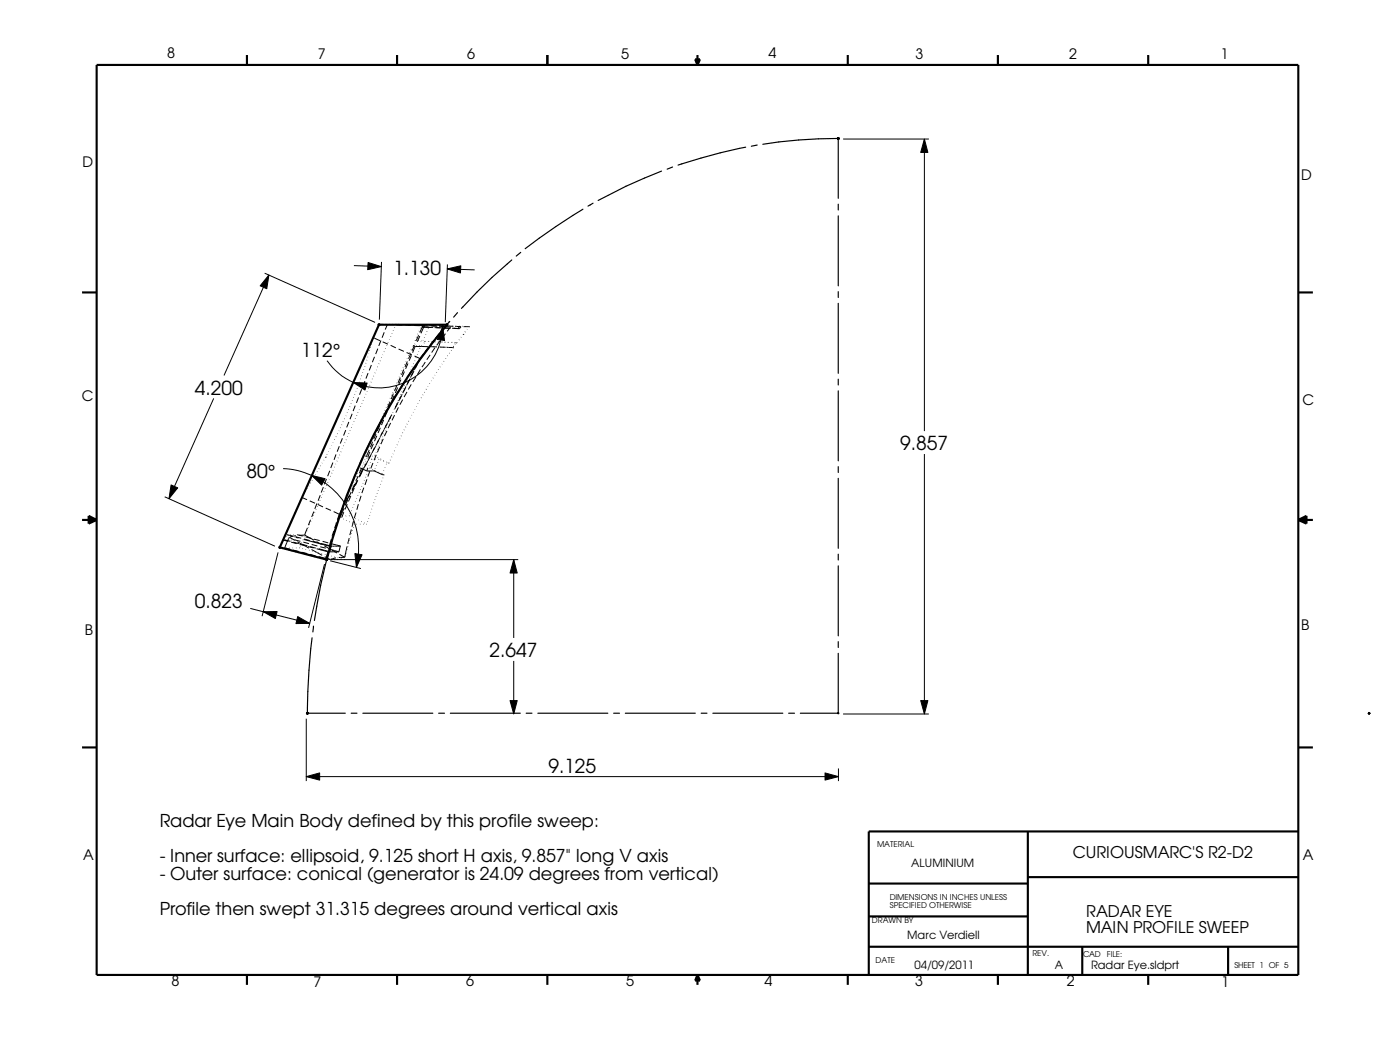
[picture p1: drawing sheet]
<svg xmlns="http://www.w3.org/2000/svg" width="305mm" height="229mm" viewBox="0 0 305 229" stroke-linecap="round" stroke-linejoin="round" font-family="sans-serif">
<g fill="none" stroke="#000" stroke-width=".25">
<path d="M144 37.3a110.2 110.2 0 0 0-13.8 6.3M146.4 36.4l-1.2 .4M162.3 32a117.9 117.9 0 0 0-14.7 3.9M164.8 31.6l-1.2 .2M166.1 31.4a103.3 103.3 0 0 1 16.4-1.3v13.1M111.4 56.6a110.7 110.7 0 0 0-10.9 10.5M113.4 54.9l-1 .9M126.9 45.6a137.3 137.3 0 0 0-12.6 8.5M129.1 44.2l-1.1 .7M182.5 44.4v1.3M182.5 47v15.2M97.9 70l-.2 .1a161.4 161.4 0 0 0-9 12"/>
<path d="M99.6 68.1l-.8 .9M182.5 63.5v1.3M182.5 66v15.3M78.8 99.9l-.5 1.1M86.7 85.3a153.1 153.1 0 0 0-7.3 13.4M88 83.2l-.7 1M182.5 82.5v1.3M182.5 85.1v15.2M72.2 117.7l-.3 1.2M77.8 102.2a155.5 155.5 0 0 0-5.2 14.3M182.5 101.6v1.3M182.5 104.1v15.3"/>
<path d="M67.9 138.9a138.8 138.8 0 0 0-1 16.4h8.3M68.2 136.3l-.1 1.3M71.5 120.1a129.4 129.4 0 0 0-3 15M182.5 120.6v1.3M182.5 123.2v15.2M182.5 139.7v1.3M76.5 155.3h1.2M79 155.3h15.2M95.5 155.3h1.3M98 155.3h15.3M114.6 155.3h1.2M117.1 155.3h15.2"/>
<path d="M133.6 155.3h1.3M136.1 155.3h15.3M152.7 155.3h1.2M155.2 155.3h15.2M171.7 155.3h1.3M182.5 142.2v13.1h-8.3"/>
</g>
<g fill="none" stroke="#000" stroke-width=".47">
<path d="M21 14.1h261.7v198.2h-261.7zM53.8 12v2.1M86.4 12v2.1M119.2 12v2.1M151.3 12.9h1.1l-.6 1.2zM151.6 12.9l.2 1.2M151.8 12v2.1M152.1 12.9l-.3 1.2M184.6 12v2.1M217.3 12v2.1M250 12v2.1M182.4 30.1h.3"/>
<path d="M182.4 30l.3 .3M182.5 30.1v.1zM182.5 30.1h.1M182.5 30v.3M182.6 30l-.3 .3M17.9 63.7h3.1M82.5 70.7h.1M82.5 70.7h14.8M82.5 70.7l-21.6 48.5M97.3 70.7h.1zM97.3 70.7a128.3 128.3 0 0 0-26.2 51.1M97.3 70.7h.1"/>
<path d="M282.7 63.7h3.1M17.9 113.2h3.1M19.3 112.3l1.7 .9-1.7 .8zM19.3 112.7l1.7 .5M19.3 112.9l1.7 .3M21 113.2l-1.7 .3M60.9 119.1l.1 .1zM60.9 119.2h.1M60.9 119.2l10.2 2.6M282.7 113.2h3.1M282.7 113.2l1.7 .3M282.7 113.2l1.7-.9v1.7z"/>
<path d="M284.4 112.9l-1.7 .3M284.4 112.7l-1.7 .5M71.1 121.8l.1 .1zM71.1 121.8h.1M66.8 155.3h.3M66.8 155.2l.3 .2M66.9 155.2l.1 .1zM66.9 155.3h.1M66.9 155.2v.2M67.1 155.2l-.3 .2M182.4 155.3h.3M182.5 155.2v.2"/>
<path d="M297.9 155.3h.3M297.9 155.2l.3 .2M298.1 155.2v.2M298.2 155.2l-.3 .2M17.9 162.7h3.1M282.7 162.7h3.1M189.1 199.5h34.7M189.1 192.4h34.7M223.8 181v31.3M223.8 191h58.9M282.7 181h-93.6v31.3M53.8 212.3v2.1"/>
<path d="M86.4 212.3v2.1M119.2 212.3v2.1M151.8 212.3v2.1M151.8 212.3l.6 1.2h-1.1zM151.8 212.3l-.2 1.2M151.8 212.3l.3 1.2M184.6 212.3v2.1M189.1 206.1h93.6M217.3 212.3v2.1M235.6 206.1v6.2M250 212.3v2.1M267.4 206.1v6.2"/>
</g>
<g fill="none" stroke="#000" stroke-width=".22">
<path d="M183.6 30.3h18.6M201.3 30.3l.7 2.9h-1.6zM201.3 30.3v63.6M57.6 59.5l24.1 10.7M58.5 59.9l-.4 3-1.5-.7zM58.5 59.9l-9.7 21.8M77 57.8l6 .2M80.1 57.1l2.9 .9-2.9 .7zM83.1 57l-.5 12.6M97.4 58.5l2.9-.6-.1 1.5zM97.4 58.5l5.9 .3M97.4 57.6l-.5 12.5"/>
<path d="M79.5 79.8h-.1M79.7 79l-.1 .1M79.9 78.4h-.1M80.1 77.7v.1M80.3 77h.1M80.5 76.3l-.1 .1M80.7 75.6l-.1 .1M80.9 79.5l-.5 1.1M80.9 74.9v.1M81 74.2v.1M81.2 73.6l1.5 .6M81.4 73.2l-.1 .1"/>
<path d="M81.5 77.7l-.4 1.2M81.7 72.6h-.1M82 71.9l-.1 .1M82.2 79.8v.1M82.3 75.9l-.5 1.2M82.3 71.2l-.1 .1M82.5 79.2h.1M82.6 70.6l1.2 .1M82.6 70.6l-.1 .1M82.6 70.6h.1M82.8 78.5v.1M82.9 74.1l-.4 1.2"/>
<path d="M83.1 77.9h.1M83.3 70.6h.1M83.3 74.4l1.2 .5M83.4 77.2l-.1 .1M83.7 72.3l-.5 1.2M83.7 76.5l-.1 .1M83.9 75.9h.1M84 70.6h.1M84.2 75.2v.1M84.4 70.6l-.5 1.2M84.4 70.7h1.3M84.5 74.5v.1"/>
<path d="M84.7 70.6h.1M84.8 73.9v.1M85 75.2l1.2 .5M85.1 73.2l-.1 .1M85.3 72.6h.1M85.4 70.6h.1M85.6 71.9v.1M85.9 71.2v.1M86.1 70.6l.1 .1M86.3 70.7l1.3 .1M86.3 70.7h1.9M86.7 70.6h.1"/>
<path d="M86.8 76l1.1 .5M87.4 70.7h.1M88.1 79.4v.1M88.1 70.7h.1M88.2 70.8l3.2 .1M88.4 78.7l-.1 .1M88.5 76.8l1.2 .5M88.6 78.1h.1M88.7 78.7l-.5 1.2M88.8 79.1l-.5 1.2M88.9 70.7h.1M88.9 77.4v.1"/>
<path d="M89.2 76.8h.1M89.5 77l-.6 1.1M89.5 76.1v.1M89.6 77.4l-.5 1.1M89.6 70.7h.1M89.7 79.8v.1M89.8 75.4v.1M90 75.2l.4 .2M90 79.2h.1M90.2 75.2l-.5 1.2M90.3 77.5l1.1 .6M90.3 78.5v.1"/>
<path d="M90.3 70.7h.1M90.3 74.8v.1M90.4 74l.1 .1M90.4 75.4h1.8M90.4 75.4l-.6 1.4M90.6 77.9h.1M90.6 75.2h.1M90.6 74.2v.1M90.7 73.4h-.1M90.7 70.8l2.6 .2M90.8 79.4l-.6 1.1M90.8 74.3h.1"/>
<path d="M90.9 77.2l-.1 .1M90.9 74.3h.1M91 79l-.6 1.1M91 72.7l-.1 .1M91 70.8h.1M91.1 74.1h.1M91.1 73l-.5 1.2M91.1 76.5v.1M91.3 72.1h-.1M91.4 75.2h.1M91.4 78.2l-.3 .6M91.4 78.2l-.2 .2"/>
<path d="M91.4 73.2l-.5 1.1M91.4 78.1v.1M91.4 75.9h.1M91.5 71.4v.1M91.6 74.3h.1M91.7 70.8h.8M91.8 70.8h.1M91.8 75.2l-.1 .1M91.8 74.1h.1M91.9 71.2l-.5 1.2M91.9 71.2h.3M91.9 71.2l2.4 .1"/>
<path d="M92 75.4l1.2 .1M92.1 75.3l-.1 .1M92.1 70.8l-.2 .4M92.2 74.1h.1M92.2 77l-.8 1.1M92.2 71.2h.8M92.3 74.3h.1M92.4 74.6l-.1 .1M92.4 70.8l-.7 1.8M92.4 73.4v.1M92.5 74.3h.1M92.6 78.8l-.7 1.1"/>
<path d="M92.7 74.3h.1M92.7 72.8v.1M92.8 70.8h.1M92.9 75.4h.1M93 72.1l-.1 .1M93.2 74.3h.1M93.3 71.5h-.1M93.3 75.6l-.8 1M93.3 74.3h.1M93.5 70.8h.1M93.6 70.8l-.1 .1M93.6 70.8h.1"/>
<path d="M93.6 75.5h.1M93.6 77.3l-.7 1M93.7 70.9h1.2M93.9 75.5h1.1M93.9 74.4h.1M93.9 71h1.3M94.1 74.4h.1M94.2 70.8h.1M94.3 75.5h.1M94.5 74.1l-.8 1M94.6 71.3l1.6 .1M94.6 74.4h.1"/>
<path d="M94.7 75.7l-.7 1.1M94.8 74.4h.1M94.9 70.9h.1M95.3 74.4l.1 .1M95.5 74.4l.1 .1M95.5 70.9l1.3 .1M95.6 71l1.3 .1M95.6 70.9h.1M95.7 72.6l-.8 1M95.8 74.2l-.7 1M95.8 75.6h1.2M95.8 79.8v.1"/>
<path d="M96.1 74.5h.1M96.2 74.5h.1M96.3 79.2l-.1 .1M96.4 70.9h.1M96.4 71.1l.4 3-1.6-.2zM96.4 71.1a13.8 13.8 0 0 1-9.9 12.8 13.8 13.8 0 0 1-15.3-5.4M96.5 75.6h.1M96.5 71.4l1.6 .1M96.6 78.6v.1M96.8 74.5h.1M96.9 74.5h.1M97 72.6l-.8 1.1"/>
<path d="M97.1 78l-.1 .1M97.1 70.9h.1M97.2 75.6h1.4M97.5 71h1.2M97.5 77.4l-.1 .1M97.5 74.5h.1M97.7 71.1h-.8l-.8 1M97.7 74.5h.1M97.8 71h.1M97.9 76.8l-.1 .1M98.1 71.1l-.7 1M98.2 74.5h.1"/>
<path d="M98.3 76.2v.1M98.4 74.5h.1M98.4 71.5h1.6M98.5 71h.1M98.6 75.7h.1M98.6 75.6l.1 .1M98.7 75.7h-.1M98.8 75.4h-.1M98.9 74.6h.1M99.1 71l1.2 .1M99.1 74.9h-.1M99.1 74.6h.1"/>
<path d="M99.2 71h.1M99.5 74.6l-.3 .1M99.6 74.5l-.1 .1M99.9 71h.1M100 74h-.1M100 71.1l-.3 .4h.3M100.4 71.1l-.4 .4M100.4 73.4h.1M100.7 71h.1M100.8 72.8h.1M100.8 72.8v.1M100.9 71.1h1.3"/>
<path d="M101.3 72.2l-.1 .1M101.4 71.1h.1M101.7 71.7h.1M102.1 71.1h.1M102.2 71.1l-.1 .1M46.5 86.7l-9.7 21.9M70.9 99.5h.1M70.9 99.5l-.1 .1M71.2 98.9v.1M71.5 98.3h.1M71.9 97.6l-.1 .1M72.2 97h.1"/>
<path d="M72.5 96.4h.1M72.9 95.7l-.1 .1M73.2 98.9l-.5 1.2M73.2 95v.1M73.5 94.4l-.1 .1M73.7 99.7h-.1M73.8 93.8h.1M73.9 97.2l-.5 1.1M74 99l-.1 .1M74.1 93.1v.1M74.3 98.3l-.1 .1M74.4 92.5h.1"/>
<path d="M74.5 97.7h.1M74.5 95.4l-.4 1.2M74.7 91.8v.1M74.8 97v.1M75 91.1v.1M75.1 96.4h.1M75.3 93.6l-.5 1.2M75.4 90.5l-.1 .1M75.4 95.7v.1M75.6 89.8v.1M75.6 95v.1M75.9 89.2h.1"/>
<path d="M75.9 91.9l-.4 1.1M75.9 94.4h.1M76.2 88.5v.1M76.2 93.7v.1M76.5 87.8l-.1 .1M76.5 93v.1M76.7 90.1l-.5 1.2M76.7 87.2h.1M76.8 92.4v.1M76.9 83.3l3 .1-.4 1.5zM77 86.5v.1M77.1 91.7l-.1 .1"/>
<path d="M77.3 85.8l-.1 .1M77.3 88.3l-.4 1.2M77.4 91.1h-.1M77.5 85.2h.1M77.7 90.4l-.1 .1M77.8 84.5l-.1 .1M77.9 89.7v.1M78 83.8v.1M78.1 86.5l-.5 1.2M78.2 89.1v.1M78.3 83.1l-.1 .1M78.5 82.5h.1"/>
<path d="M78.5 88.4v.1M78.7 84.8l-.4 1.1M78.7 81.8v.1M78.8 87.8h.1M79 81.1v.1M79.1 87.1l-.1 .1M79.2 80.4v.1M79.4 86.4l-.1 .1M79.5 83l-.5 1.2M79.5 99.2l.1 .1M79.7 85.8l-.1 .1M79.8 98.6h.1"/>
<path d="M79.9 99.8v.1M79.9 85.1v.1M80.1 81.2l-.4 1.2M80.1 97.9v.1M80.2 99.6l.1 .1M80.2 84.5h.1M80.3 99.3h.1M80.4 98l-.7 1.5M80.4 97.2v.1M80.5 98.4l-.4 1.2M80.5 83.8v.1M80.7 99.2l-.6 1.1"/>
<path d="M80.7 96.6h-.1M80.8 83.1v.1M80.9 99.9v.1M80.9 98.7l-.6 1.1M80.9 100h.1M81 99.3h.1M81 95.9l-.1 .1M81.1 82.5h.1M81.1 96.2l-.5 1.2M81.3 96.6l-.5 1.2M81.3 95.2l-.1 .1M81.4 81.8l-.1 .1"/>
<path d="M81.5 97.5l-.5 1.1M81.5 94.6v.1M81.6 99.3h.1M81.7 99.1h-.1M81.7 100h.1M81.7 81.2h-.1M81.8 97l-.6 1.1M81.8 93.9v.1M81.9 94.4l-.5 1.2M81.9 99l-.5 1.2M81.9 98.4v.1M82 80.5l-.1 .1"/>
<path d="M82 94.9l-.5 1.2M82.1 93.3h.1M82.2 99.6l.1 .1M82.2 97.7v.1M82.4 100h.1M82.4 95.8l-.6 1.1M82.4 92.6v.1M82.5 97.1v.1M82.6 100h-.1M82.6 92.7l-.5 1.2M82.7 97.3l-.5 1.2M82.7 95.3l-.6 1.2"/>
<path d="M82.7 91.9l-.1 .1M82.8 96.4l-.1 .1M82.8 93.1l-.5 1.2M82.8 99.9h.1M83 91.3l-.1 .1M83.1 95.8h-.1M83.3 94.1l-.6 1.1M83.3 90.6l-.1 .1M83.3 95.1v.1M83.4 90.9l-.5 1.2M83.4 95.5l-.5 1.2M83.5 91.4l-.4 1.1"/>
<path d="M83.5 90h.1M83.6 93.6l-.6 1.1M83.6 94.4v.1M83.8 89.3v.1M83.9 93.8v.1M84.1 88.6v.1M84.2 92.4l-.6 1.2M84.2 89.2l-.5 1.2M84.2 93.1l-.1 .1M84.2 93.8l-.5 1.2M84.3 89.6l-.5 1.2M84.4 91.9l-.5 1.1"/>
<path d="M84.4 88v.1M84.5 92.5h-.1M84.7 87.3v.1M84.7 91.8v.1M84.9 87.5l-.5 1.1M85 86.7h-.1M85 91.1v.1M85 92.1l-.5 1.1M85 90.7l-.5 1.2M85 87.9l-.5 1.1M85.3 86l-.1 .1M85.3 90.5v.1"/>
<path d="M85.3 90.3l-.6 1.1M85.3 99.4v.1M85.5 85.3v.1M85.6 89.8l-.1 .1M85.6 98.8h.1M85.6 85.7l-.4 1.2M85.8 86.1l-.5 1.2M85.8 84.7v.1M85.9 89.1l-.1 .1M85.9 90.4l-.6 1.1M85.9 98.1v.1M86.1 88.5v.1"/>
<path d="M86.1 84v.1M86.1 97.5h.1M86.4 83.9l-.5 1.2M86.4 87.8v.1M86.4 83.4h.1M86.5 96.8l-.1 .1M86.5 87.9l-.6 1.1M86.6 84.4l-.5 1.2M86.7 82.7v.1M86.7 87.5l-.6 1.1M86.7 87.1v.1M86.7 88.7l-.5 1.1"/>
<path d="M86.8 96.2h-.1M87 86.5l-.1 .1M87 82l-.1 .1M87.1 95.5l-.1 .1M87.2 82.2l-.5 1.2M87.2 85.8v.1M87.2 81.4h.1M87.3 82.6l-.5 1.2M87.4 86.2l-.6 1.1M87.4 94.9l-.1 .1M87.5 85.1v.1M87.5 85.8l-.5 1.2"/>
<path d="M87.5 80.7v.1M87.7 87l-.7 1.1M87.7 94.2l-.1 .1M87.8 84.5v.1M87.8 80.1h.1M87.9 80.4l-.5 1.2M88 93.6h.1M88.1 80.9l-.6 1.1M88.1 83.8v.1M88.2 84.5l-.5 1.1M88.3 83.1v.1M88.3 92.9v.1"/>
<path d="M88.4 84.1l-.6 1.2M88.6 85.3l-.6 1.1M88.6 82.5v.1M88.6 92.3v.1M88.9 81.8v.1M89 91.7h-.1M89.1 82.8l-.6 1.1M89.2 81.2h.1M89.3 82.4l-.6 1.1M89.3 91v.1M89.5 80.5v.1M89.5 83.7l-.6 1.1"/>
<path d="M89.7 90.4h-.1M89.9 81.1l-.5 1.1M90 89.7v.1M90.1 80.7l-.5 1.1M90.3 89.1v.1M90.6 82.1l-.7 1M90.7 88.5h-.1M91 87.8v.1M91.4 87.2l-.1 .1M91.5 80.4l-.6 1.1M91.7 86.6v.1M92.1 85.9l-.1 .1"/>
<path d="M92.5 85.3l-.1 .1M92.8 84.7v.1M93.2 84.1l-.1 .1M93.6 83.5l-.1 .1M93.9 82.9h.1M94.3 82.3h.1M94.7 81.7h.1M95.1 81l-.1 .1M95.5 80.4l-.1 .1M201.3 98.8v56.6M35.9 108.2l24 10.7M37.3 105.6l1.4 .6-1.9 2.4z"/>
<path d="M60.8 119.3h.1M61 118.9h-.1M61.3 118.2l-.1 .1M61.5 119.5h.1M61.5 117.6l1.3 .3M61.6 119.3h.1M61.6 102a17.3 17.3 0 0 1 16 21.5M62 117.6h.1M62 117.6l1.2 .3M62 117.5v.1M62.1 116.4h.1M62.1 119.6h.1"/>
<path d="M62.2 116.2h-.1M62.3 119.3h.1M62.3 116.8v.1M62.5 116.5l1.3 .2M62.5 115.5l-.1 .1M62.5 116.4h.1M62.7 117.6h.1M62.8 114.9h-.1M62.8 116.6h.1M62.9 119.8h.1M63 119.3h.1M63.1 114.2l-.1 .1"/>
<path d="M63.2 116.4h.1M63.3 113.5v.1M63.4 118l1.2 .4M63.4 117.6h.1M63.5 116.8h.1M63.5 120h.1M63.6 112.9h.1M63.7 119.3h.1M63.8 119.8l1.2 .3M63.8 118l1.3 .4M63.9 112.2v.1M63.9 116.4h.1"/>
<path d="M64.1 117.6h.1M64.2 117.6l-1.2-.6-.3 .5-.7 1.8 1.2 .3M64.2 116.9l.1 .1M64.2 117.6l1.2 .3M64.2 111.5v.1M64.2 117.5v.1M64.3 116.9l1.3 .3M64.4 116.6l-1.2 .3M64.4 117l.6 .1M64.4 119.3h.1M64.5 110.9v.1M64.5 116.8v.1"/>
<path d="M64.6 116.4l1.3 .3M64.7 117.9l1.2 .7M64.8 110.2v.1M65.1 109.6h.1M65.2 118.5l1.3 .3M65.2 119.3h.1M65.4 108.9v.1M65.4 118.8v.1M65.7 108.3l1.1 .5M65.7 118.5l1.2 .3M65.7 118.2h.1M65.7 108.2v.1"/>
<path d="M65.8 118.6l1.5 .7M65.9 119.4l.1 .1M66 117.5v.1M66 118l1.3 .4M66.1 117.4l5.6 1.5M66.1 107.6v.1M66.2 117.3l1.2 .4M66.3 116.8l-.1 .1M66.3 116.5h-1.2M66.3 116.5l2.1 1.1M66.5 107v.1M66.5 116.9l1.3 .3"/>
<path d="M66.5 119.6h.1M66.5 116.2h.1M66.8 115.5v.1M66.9 106.3l-.1 .1M66.9 114.9l-.6 1.6M67.1 119l1.2 .3M67.1 114.9h.1M67.3 119.8h.1M67.3 105.7l-.1 .1M67.4 114.2v.1M67.4 109.1l1.2 .5M67.5 119l1.2 .3"/>
<path d="M67.6 113.2l-.5 1.1M67.6 105.1v.1M67.7 113.5l-.1 .1M67.8 119.6l2.3 1.3M67.9 103.5l2.9 .7-.8 1.4zM67.9 118.5l1.2 .4M67.9 120h.1M68 104.5l-.1 .1M68 112.9h-.1M68 117.8l1.3 .4M68.2 112.2v.1M68.3 111.4l-.4 1.2"/>
<path d="M68.4 117.4l1.2 .3M68.4 103.9l-.1 .1M68.5 111.5v.1M68.7 103.3h.1M68.8 110.9v.1M68.9 119.5l2.4 .6M68.9 117.9l1.1 .6M69 109.6l-.5 1.2M69.1 102.7h-.1M69.1 110.2v.1M69.2 109.8l1.1 .6M69.4 119.5l2.4 .6"/>
<path d="M69.4 109.6h-.1M69.5 102l-.1 .1M69.7 108.9l-.1 .1M69.7 107.8l-.4 1.2M69.7 119l1.3 .3M69.8 101.4v.1M69.9 118.3l2.2 .6-.3 1.2M70 108.2l-.1 .1M70.1 100.8h.1M70.2 117.9l1.3 .3M70.2 107.6v.1M70.4 106l-.5 1.2"/>
<path d="M70.5 106.9v.1M70.5 100.2h.1M70.6 118.8l1.1 .7M70.8 106.3h.1M70.9 110.6l1.2 .5M71.1 104.3l-.5 1.2M71.1 105.6v.1M71.4 104.9v.1M71.5 119.5l2.3 .6M71.7 104.3l-.1 .1M71.7 118.9h2.4M71.8 102.5l-.5 1.2"/>
<path d="M72 103.6l-.1 .1M72.1 118.4l2 .5M72.1 117.4l-.4 1.5M72.3 119.8l1.1 .6M72.3 103h-.1M72.5 100.7l-.5 1.2M72.5 102.3v.1M72.6 111.4l1.2 .6M72.7 115.6l-.4 1.2M72.8 101.6v.1M73.1 101h.1M73.2 113.7l-.3 1.3"/>
<path d="M73.4 100.3v.1M73.9 112.4h.1M74.1 118.9l-.3 1.2M74.1 112.7h.1M74.1 112.6h.1M74.2 111.7l-.1 .1M74.5 110.8l-1.1 2.4M74.5 111l-.1 .1M74.6 112.4h-.1M74.7 110.5l-.7 1.1M74.7 113h.1M74.8 110.4h-.1"/>
<path d="M74.8 111.5l-.4 1.2M74.9 110.6l-.8 1.9M75 109.7v.1M75.3 109.1h.1M75.4 112.3l-.1 .1M75.4 113.3h.1M75.4 109l.7-1.1-.9 1.6M75.6 119l-.5 2.3M75.6 119.6l-.1 .1M75.6 109.8l-.5 1.1M75.6 108.4v.1M75.7 108.9l-.5 1.1"/>
<path d="M75.7 119h.1M75.9 107.7v.1M75.9 118.2v.1M76 117.1l-.3 1.3M76 113.6h.1M76.1 112.3h.1M76.1 112.3h-.1M76.1 117.6h.1M76.2 107.1h.1M76.2 111.8v.1M76.3 116.9v.1M76.4 108l-.5 1.2"/>
<path d="M76.5 107.1l-.6 1.2M76.5 106.4l-.1 .1M76.5 115.3l-.3 1.2M76.5 111.2v.1M76.5 116.2h.1M76.7 113.9h.1M76.7 112.6h.1M76.8 105.7l-.1 .1M76.8 115.5l-.1 .1M76.8 110.5v.1M77 113.5l-.4 1.2M77 114.8l-.1 .1"/>
<path d="M77 105.1v.1M77.1 105.9l.6-1.1-1 2 .1-.3M77.1 109.8l-.1 .1M77.1 106.3l-.5 1.1M77.2 114.1l-.1 .1M77.2 105.4l-.5 1.2M77.3 104.4v.1M77.3 112.9h.1M77.4 109.2l-.1 .1M77.5 111.6l-.4 1.2M77.6 103.8h.1M77.6 108.5v.1"/>
<path d="M77.6 114.1h.1M77.9 104.5l-.5 1.2M77.9 103.1v.1M77.9 107.8v.1M78 103.6l-.5 1.2M78 109.8l-.3 1.2M78 113.2h.1M78.2 102.4l-.1 .1M78.2 107.2v.1M78.4 114.1h.1M78.5 106.5l-.1 .1M78.5 101.9l.5 .2"/>
<path d="M78.6 107.9l-.4 1.3M78.7 113.5v.1M78.7 101.9l-.5 1.1M78.8 105.8l-.1 .1M78.9 102.6l-.6 1.1zM78.9 101.4v.1M79 102.1l-.9 1.8M79 102.1l.8 .4M79 101.8v.3M79 105.2v.1M79.1 114.1h.1M79.2 102.1l-.3 .5"/>
<path d="M79.2 101.9h.1M79.2 106.2l-.4 1.2M79.2 100.8h.1M79.3 113.8l.1 .1M79.3 101.1v.1M79.3 104.5v.1M79.5 100.1l-.1 .1M79.6 103.8v.1M79.6 100.5h.1M79.8 100.9l-.6 1.1M79.8 114.1h.1M79.8 102.5h1.6"/>
<path d="M79.9 104.4l-.4 1.2M79.9 103.2l-.1 .1M79.9 101.9h.1M80.1 100.4l-.6 1.1M80.1 113.5l-.1 .1M80.1 101.9l-.3 .6M80.2 102.5l-.1 .1M80.3 112.9h.1M80.3 101.3h.1M80.5 101.9h-.1M80.5 101.9h.1M80.5 112.2v.1"/>
<path d="M80.5 102.6l-.4 1.2M80.6 100.6v.1M80.7 111.5h.1M80.9 110.8v.1M81.1 102.2h.1M81.2 110.1v.1M81.2 100.8l-.5 1.2M81.4 109.4v.1M81.4 102.5l1.8 .8M81.5 102.4l-.1 .1M81.6 108.8h.1M81.7 101.9v.1"/>
<path d="M81.7 102.5h.1M81.9 108.1l-.1 .1M82 101.3l-.1 .1M82.1 107.4v.1M82.3 100.6l-.1 .1M82.3 106.7v.1M82.4 102.8h.1M82.6 106v.1M82.8 105.4v.1M82.9 100.1l.1 .1M83.1 103.1h.1M83.1 104.7v.1"/>
<path d="M83.2 103.3l.4 .1M83.3 103.1l-.1 .2M83.4 104v.1M83.5 100.2l.1 .1M83.5 100.5h.1M83.6 102.4l-.1 .1M83.8 101.8v.1M84.1 101.1v.1M84.2 100.5v.1M84.2 100.8h.1M84.7 100.8h-.1M85 100.1v.1"/>
<path d="M54.5 132.5l12.9 3.2M57.3 133.2l3-.1-.4 1.6zM60.5 120.3l-3.4 13.9M64.3 120.1v.1M64.8 134.2l2.6 1.5-3 .1zM64.9 120.3l.1 .1M65.7 120.2l1.2 .3M65.7 120.5h.1M66.3 120.7h.1M67.1 120.9h.1M67.5 120.7l1.2 .3M67.7 121h.1"/>
<path d="M68.5 121.2h.1M68.6 120.2h.1M69.1 121.4h.1M69.3 121.2l2.5 .6-1.1-.6M69.3 120.4h.1M69.9 121.5v.1M70 120.5l.1 .1M70.5 121.7l.1 .1M70.7 122.8l-3.5 13.9M70.7 120.7h.1M71.3 121.8h.1M71.4 120.1l-.5 1.7"/>
<path d="M71.4 120.1h2.4M71.4 120.9h.1M71.9 122.1l6.7 1.7M72.1 121.1h.1M72.8 121.2l.1 .1M73.2 121.5l-1.3 .3h40.9M73.5 121.4l.1 .1M73.9 120.7l1.2 .6M74.2 121.6h.1M75 121.8h-.1M75.1 121.3l-1.3 .1M75.2 121v.1"/>
<path d="M75.4 120.4h.1M77.3 120.5l1.5 .3-1.2 2.7zM111.8 121.8l.8 3h-1.6zM111.8 121.8v17.1M66.7 156.5v13.6M111 152.5h1.6l-.8 2.9zM111.8 143.9v11.5M182.3 155.3h.4M182.5 155.1v.3M183.6 155.4h18.6M200.4 152.5h1.6l-.7 2.9zM66.7 169.1l2.9-.8v1.5z"/>
<path d="M66.7 169.1h115.8M179.6 168.3l2.9 .8-2.9 .7zM182.5 167.3v2.8"/>
</g>
<g fill="#000">
<path d="M201.3 30.3l.7 2.9h-1.6zM58.5 59.9l-.4 3-1.5-.7zM80.1 57.1l2.9 .9-2.9 .7zM97.4 58.5l2.9-.6-.1 1.5zM96.4 71.1l.4 3-1.6-.2zM76.9 83.3l3 .1-.4 1.5zM37.3 105.6l1.4 .6-1.9 2.4zM67.9 103.5l2.9 .7-.8 1.4zM57.3 133.2l3-.1-.4 1.6zM64.8 134.2l2.6 1.5-3 .1zM77.3 120.5l1.5 .3-1.2 2.7zM111.8 121.8l.8 3h-1.6z"/>
<path d="M111 152.5h1.6l-.8 2.9zM200.4 152.5h1.6l-.7 2.9zM66.7 169.1l2.9-.8v1.5zM179.6 168.3l2.9 .8-2.9 .7z"/>
<path d="M182.5 30.1v.1z" fill-rule="evenodd"/>
<path d="M97.3 70.7h.1z" fill-rule="evenodd"/>
<path d="M60.9 119.1l.1 .1z" fill-rule="evenodd"/>
<path d="M71.1 121.8l.1 .1z" fill-rule="evenodd"/>
<path d="M66.9 155.2l.1 .1z" fill-rule="evenodd"/>
</g>
<g font-size="4.2">
<text x="85.6" y="59.9">1.130</text>
<text x="65.5" y="77.7">112°</text>
<text x="42.4" y="85.9">4.200</text>
<text x="196" y="98">9.857</text>
<text x="53.7" y="104.1">80°</text>
<text x="42.4" y="132.4">0.823</text>
<text x="106.6" y="143">2.647</text>
<text x="119.4" y="168.2">9.125</text>
</g>
<g font-size="3.9">
<text x="34.8" y="180">Radar Eye Main Body defined by this profile sweep:</text>
<text x="34.8" y="187.7">- Inner surface: ellipsoid, 9.125 short H axis, 9.857&quot; long V axis</text>
<text x="34.8" y="191.6">- Outer surface: conical (generator is 24.09 degrees from vertical)</text>
<text x="34.8" y="199.3">Profile then swept 31.315 degrees around vertical axis</text>
</g>
<g font-size="3.5">
<text x="233.6" y="186.9">CURIOUSMARC'S R2-D2</text>
<text x="236.5" y="199.6">RADAR EYE</text>
<text x="236.5" y="203.1">MAIN PROFILE SWEEP</text>
</g>
<g font-size="3.1">
<text x="36.4" y="12.7">8</text>
<text x="69.2" y="12.7">7</text>
<text x="101.7" y="12.7">6</text>
<text x="135.3" y="12.7">5</text>
<text x="167.3" y="12.6">4</text>
<text x="199.3" y="12.7">3</text>
<text x="232.8" y="12.9">2</text>
<text x="265.7" y="12.9">1</text>
<text x="18" y="36.4">D</text>
<text x="283.3" y="39.3">D</text>
<text x="17.8" y="87.3">C</text>
<text x="283.6" y="88.2">C</text>
<text x="283.3" y="137.1">B</text>
<text x="18.5" y="138.3">B</text>
<text x="18.1" y="187.2">A</text>
<text x="283.7" y="187.3">A</text>
<text x="37.3" y="214.8">8</text>
<text x="68.3" y="214.8">7</text>
<text x="101.5" y="214.8">6</text>
<text x="136.3" y="214.8">5</text>
<text x="166.5" y="214.8">4</text>
<text x="199.2" y="214.7">3</text>
<text x="232.2" y="214.8">2</text>
<text x="265.9" y="214.9">1</text>
</g>
<g font-size="2.5">
<text x="198.4" y="188.7">ALUMINIUM</text>
<text x="197.5" y="204.4">Marc Verdiell</text>
<text x="199.1" y="210.9">04/09/2011</text>
<text x="229.6" y="210.9">A</text>
<text x="237.6" y="211">Radar Eye.sldprt</text>
</g>
<g font-size="1.7">
<text x="191" y="184.4">MATERIAL</text>
<text x="193.7" y="196">DIMENSIONS IN INCHES UNLESS</text>
<text x="193.7" y="197.7">SPECIFIED OTHERWISE</text>
<text x="189.8" y="200.9">DRAWN BY</text>
<text x="190.6" y="209.8">DATE</text>
<text x="224.8" y="208.2">REV.</text>
<text x="235.8" y="208.3">CAD</text>
<text x="241" y="208.3">FILE:</text>
<text x="268.7" y="210.8">SHEET 1 OF 5</text>
</g>
</svg>
